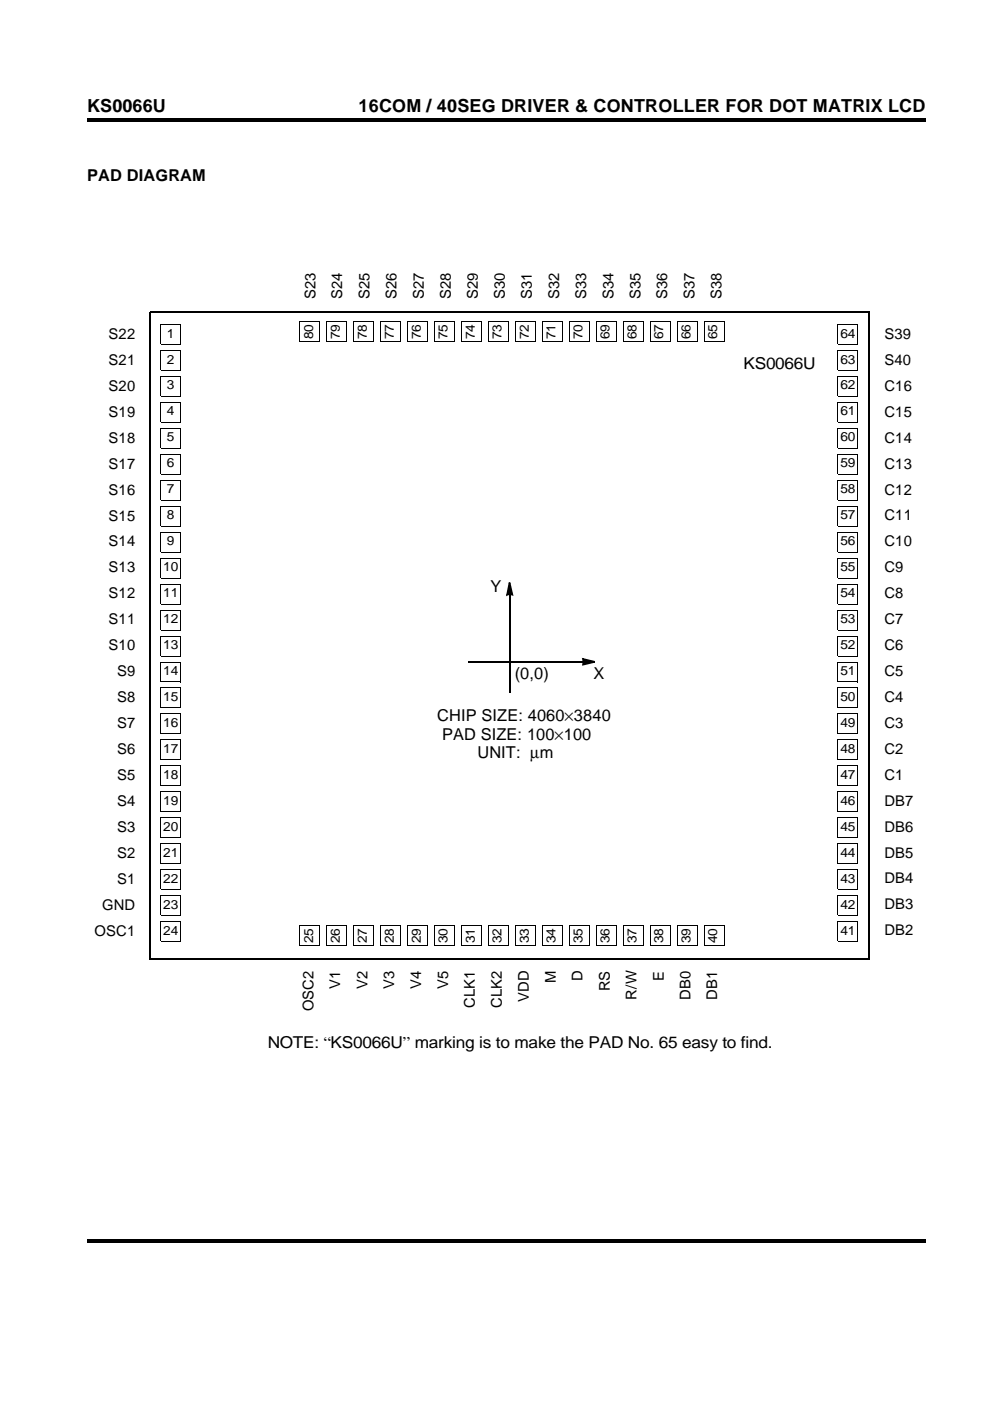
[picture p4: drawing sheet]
<svg xmlns="http://www.w3.org/2000/svg" width="210mm" height="297mm" viewBox="0 0 210 297" stroke-linecap="round" stroke-linejoin="round" font-family="sans-serif">
<path d="M18.5 25.1h177.8v.7h-177.8zM18.5 262.8h177.8v.7h-177.8z" fill="#000"/>
<g fill="#fff">
<path d="M18.5 265.3h30.5v9h-30.5z"/>
<path d="M31.7 66.2h152.4v137h-152.4z"/>
</g>
<path d="M31.7 66.2h152.6M31.8 66.1v137.1M184.2 66.2v137.2M108.1 126.3v20.5M99.3 140.4h24.1M31.7 203.3h152.4" fill="none" stroke="#000" stroke-width=".25"/>
<path d="M107.9 125.9h.3v.4h-.3zM107.9 126.2l.3 .1zM107.9 123.5h.3l.7 2.9-.4-.3-.6-2.5h.3l-.5 2.5-.3-.1 .6-.2 .1 .3-.8 .3zM108 125.8l.7 .1-.1 .4-.6-.2zM99.2 140.2l.1 .3zM107.9 146.8h.3zM123.4 140.2h.3v.3h-.3zM123.5 140.3h.4l-.1 .7-.4-.1zM123.4 140.2l.1 .3zM123.4 139.5l2.8 .7v.3l-2.8 .7 .2-.5 2.5-.5v.3l-2.5-.6 .1-.3 .2 .7-.4 .1z" fill="#000"/>
<g fill="#000">
<path d="M108 123.6l.6 2.5-.6-.2-.5 .2z" fill-rule="evenodd"/>
<path d="M123.6 139.7l2.5 .6-2.5 .6z" fill-rule="evenodd"/>
</g>
<path d="M34 68.8h4.3v4.2h-4.3z" fill="#fff"/>
<path d="M34 68.8h4.4M34 73.1h4.3M34.1 68.8v4.2M38.3 68.8v4.3" fill="none" stroke="#000" stroke-width=".21"/>
<path d="M34 74.3h4.3v4.2h-4.3z" fill="#fff"/>
<path d="M34 74.3h4.4M34 78.6h4.3M34.1 74.3v4.2M38.3 74.3v4.3" fill="none" stroke="#000" stroke-width=".21"/>
<path d="M34 79.8h4.3v4.2h-4.3z" fill="#fff"/>
<path d="M34 79.8h4.4M34.1 79.8v4.2M38.3 79.8v4.3M34 84.1h4.3" fill="none" stroke="#000" stroke-width=".21"/>
<path d="M34 85.3h4.3v4.2h-4.3z" fill="#fff"/>
<path d="M34 85.3h4.4M34 89.6h4.3M34.1 85.3v4.2M38.3 85.3v4.3" fill="none" stroke="#000" stroke-width=".21"/>
<path d="M34 90.8h4.3v4.2h-4.3z" fill="#fff"/>
<path d="M34 90.8h4.4M34 95.1h4.3M34.1 90.8v4.2M38.3 90.8v4.3" fill="none" stroke="#000" stroke-width=".21"/>
<path d="M34 96.3h4.3v4.2h-4.3z" fill="#fff"/>
<path d="M34 96.3h4.4M34.1 96.3v4.2M38.3 96.3v4.3M34 100.6h4.3" fill="none" stroke="#000" stroke-width=".21"/>
<path d="M34 101.8h4.3v4.2h-4.3z" fill="#fff"/>
<path d="M34 101.8h4.4M34 106.1h4.3M34.1 101.8v4.2M38.3 101.8v4.3" fill="none" stroke="#000" stroke-width=".21"/>
<path d="M34 107.3h4.3v4.2h-4.3z" fill="#fff"/>
<path d="M34 107.3h4.4M34 111.6h4.3M34.1 107.3v4.2M38.3 107.3v4.3" fill="none" stroke="#000" stroke-width=".21"/>
<path d="M34 112.8h4.3v4.2h-4.3z" fill="#fff"/>
<path d="M34 112.8h4.4M34 117.1h4.3M34.1 112.8v4.2M38.3 112.8v4.3" fill="none" stroke="#000" stroke-width=".21"/>
<path d="M34 118.3h4.3v4.2h-4.3z" fill="#fff"/>
<path d="M34 118.3h4.4M34.1 118.3v4.2M38.3 118.3v4.3M34 122.6h4.3" fill="none" stroke="#000" stroke-width=".21"/>
<path d="M34 123.8h4.3v4.2h-4.3z" fill="#fff"/>
<path d="M34 123.9h4.4M34 128.1h4.3M34.1 123.8v4.2M38.3 123.8v4.3" fill="none" stroke="#000" stroke-width=".21"/>
<path d="M34 129.3h4.3v4.2h-4.3z" fill="#fff"/>
<path d="M34 129.4h4.4M34 133.6h4.3M34.1 129.3v4.2M38.3 129.3v4.3" fill="none" stroke="#000" stroke-width=".21"/>
<path d="M34 134.8h4.3v4.3h-4.3z" fill="#fff"/>
<path d="M34 134.9h4.4M34 139.1h4.3M34.1 134.8v4.3M38.3 134.8v4.3" fill="none" stroke="#000" stroke-width=".21"/>
<path d="M34 140.3h4.3v4.3h-4.3z" fill="#fff"/>
<path d="M34 140.4h4.4M34 144.6h4.3M34.1 140.3v4.3M38.3 140.3v4.3" fill="none" stroke="#000" stroke-width=".21"/>
<path d="M34 145.8h4.3v4.3h-4.3z" fill="#fff"/>
<path d="M34 145.9h4.4M34 150.1h4.3M34.1 145.8v4.3M38.3 145.8v4.3" fill="none" stroke="#000" stroke-width=".21"/>
<path d="M34 151.3h4.3v4.3h-4.3z" fill="#fff"/>
<path d="M34 151.4h4.4M34 155.6h4.3M34.1 151.3v4.3M38.3 151.3v4.3" fill="none" stroke="#000" stroke-width=".21"/>
<path d="M34 156.8h4.3v4.3h-4.3z" fill="#fff"/>
<path d="M34 156.9h4.4M34.1 156.8v4.3M38.3 156.8v4.3M34 161.1h4.3" fill="none" stroke="#000" stroke-width=".21"/>
<path d="M34 162.3h4.3v4.3h-4.3z" fill="#fff"/>
<path d="M34 162.4h4.4M34 166.6h4.3M34.1 162.3v4.3M38.3 162.3v4.4" fill="none" stroke="#000" stroke-width=".21"/>
<path d="M34 167.8h4.3v4.3h-4.3z" fill="#fff"/>
<path d="M34 167.9h4.4M34 172.1h4.3M34.1 167.8v4.3M38.3 167.8v4.4" fill="none" stroke="#000" stroke-width=".21"/>
<path d="M34 173.3h4.3v4.3h-4.3z" fill="#fff"/>
<path d="M34 173.4h4.4M34 177.6h4.3M34.1 173.3v4.3M38.3 173.3v4.4" fill="none" stroke="#000" stroke-width=".21"/>
<path d="M34 178.8h4.3v4.3h-4.3z" fill="#fff"/>
<path d="M34 178.9h4.4M34.1 178.8v4.3M38.3 178.8v4.4M34 183.1h4.3" fill="none" stroke="#000" stroke-width=".21"/>
<path d="M34 184.3h4.3v4.3h-4.3z" fill="#fff"/>
<path d="M34 184.4h4.4M34 188.6h4.3M34.1 184.3v4.3M38.3 184.3v4.4" fill="none" stroke="#000" stroke-width=".21"/>
<path d="M34 189.9h4.3v4.2h-4.3z" fill="#fff"/>
<path d="M34 189.9h4.4M34 194.1h4.3M34.1 189.9v4.2M38.3 189.9v4.3" fill="none" stroke="#000" stroke-width=".21"/>
<path d="M34 195.4h4.3v4.2h-4.3z" fill="#fff"/>
<path d="M34 195.4h4.4M34 199.6h4.3M34.1 195.4v4.2M38.3 195.4v4.3" fill="none" stroke="#000" stroke-width=".21"/>
<path d="M177.6 68.8h4.3v4.2h-4.3z" fill="#fff"/>
<path d="M177.6 68.8h4.3M177.6 73.1h4.3M177.7 68.8v4.2M181.9 68.8v4.3" fill="none" stroke="#000" stroke-width=".21"/>
<path d="M177.6 74.3h4.3v4.2h-4.3z" fill="#fff"/>
<path d="M177.6 74.3h4.3M177.6 78.6h4.3M177.7 74.3v4.2M181.9 74.3v4.3" fill="none" stroke="#000" stroke-width=".21"/>
<path d="M177.6 79.8h4.3v4.2h-4.3z" fill="#fff"/>
<path d="M177.6 79.8h4.3M177.7 79.8v4.2M181.9 79.8v4.3M177.6 84.1h4.3" fill="none" stroke="#000" stroke-width=".21"/>
<path d="M177.6 85.3h4.3v4.2h-4.3z" fill="#fff"/>
<path d="M177.6 85.3h4.3M177.6 89.6h4.3M177.7 85.3v4.2M181.9 85.3v4.3" fill="none" stroke="#000" stroke-width=".21"/>
<path d="M177.6 90.8h4.3v4.2h-4.3z" fill="#fff"/>
<path d="M177.6 90.8h4.3M177.6 95.1h4.3M177.7 90.8v4.2M181.9 90.8v4.3" fill="none" stroke="#000" stroke-width=".21"/>
<path d="M177.6 96.3h4.3v4.2h-4.3z" fill="#fff"/>
<path d="M177.6 96.3h4.3M177.7 96.3v4.2M181.9 96.3v4.3M177.6 100.6h4.3" fill="none" stroke="#000" stroke-width=".21"/>
<path d="M177.6 101.8h4.3v4.2h-4.3z" fill="#fff"/>
<path d="M177.6 101.8h4.3M177.6 106.1h4.3M177.7 101.8v4.2M181.9 101.8v4.3" fill="none" stroke="#000" stroke-width=".21"/>
<path d="M177.6 107.3h4.3v4.2h-4.3z" fill="#fff"/>
<path d="M177.6 107.3h4.3M177.6 111.6h4.3M177.7 107.3v4.2M181.9 107.3v4.3" fill="none" stroke="#000" stroke-width=".21"/>
<path d="M177.6 112.8h4.3v4.2h-4.3z" fill="#fff"/>
<path d="M177.6 112.8h4.3M177.6 117.1h4.3M177.7 112.8v4.2M181.9 112.8v4.3" fill="none" stroke="#000" stroke-width=".21"/>
<path d="M177.6 118.3h4.3v4.2h-4.3z" fill="#fff"/>
<path d="M177.6 118.3h4.3M177.7 118.3v4.2M181.9 118.3v4.3M177.6 122.6h4.3" fill="none" stroke="#000" stroke-width=".21"/>
<path d="M177.6 123.8h4.3v4.2h-4.3z" fill="#fff"/>
<path d="M177.6 123.9h4.3M177.6 128.1h4.3M177.7 123.8v4.2M181.9 123.8v4.3" fill="none" stroke="#000" stroke-width=".21"/>
<path d="M177.6 129.3h4.3v4.2h-4.3z" fill="#fff"/>
<path d="M177.6 129.4h4.3M177.6 133.6h4.3M177.7 129.3v4.2M181.9 129.3v4.3" fill="none" stroke="#000" stroke-width=".21"/>
<path d="M177.6 134.8h4.3v4.3h-4.3z" fill="#fff"/>
<path d="M177.6 134.9h4.3M177.6 139.1h4.3M177.7 134.8v4.3M181.9 134.8v4.3" fill="none" stroke="#000" stroke-width=".21"/>
<path d="M177.6 140.3h4.3v4.3h-4.3z" fill="#fff"/>
<path d="M177.6 140.4h4.3M177.6 144.6h4.3M177.7 140.3v4.3M181.9 140.3v4.3" fill="none" stroke="#000" stroke-width=".21"/>
<path d="M177.6 145.8h4.3v4.3h-4.3z" fill="#fff"/>
<path d="M177.6 145.9h4.3M177.6 150.1h4.3M177.7 145.8v4.3M181.9 145.8v4.3" fill="none" stroke="#000" stroke-width=".21"/>
<path d="M177.6 151.3h4.3v4.3h-4.3z" fill="#fff"/>
<path d="M177.6 151.4h4.3M177.6 155.6h4.3M177.7 151.3v4.3M181.9 151.3v4.3" fill="none" stroke="#000" stroke-width=".21"/>
<path d="M177.6 156.8h4.3v4.3h-4.3z" fill="#fff"/>
<path d="M177.6 156.9h4.3M177.7 156.8v4.3M181.9 156.8v4.3M177.6 161.1h4.3" fill="none" stroke="#000" stroke-width=".21"/>
<path d="M177.6 162.3h4.3v4.3h-4.3z" fill="#fff"/>
<path d="M177.6 162.4h4.3M177.6 166.6h4.3M177.7 162.3v4.3M181.9 162.3v4.4" fill="none" stroke="#000" stroke-width=".21"/>
<path d="M177.6 167.8h4.3v4.3h-4.3z" fill="#fff"/>
<path d="M177.6 167.9h4.3M177.6 172.1h4.3M177.7 167.8v4.3M181.9 167.8v4.4" fill="none" stroke="#000" stroke-width=".21"/>
<path d="M177.6 173.3h4.3v4.3h-4.3z" fill="#fff"/>
<path d="M177.6 173.4h4.3M177.6 177.6h4.3M177.7 173.3v4.3M181.9 173.3v4.4" fill="none" stroke="#000" stroke-width=".21"/>
<path d="M177.6 178.8h4.3v4.3h-4.3z" fill="#fff"/>
<path d="M177.6 178.9h4.3M177.7 178.8v4.3M181.9 178.8v4.4M177.6 183.1h4.3" fill="none" stroke="#000" stroke-width=".21"/>
<path d="M177.6 184.3h4.3v4.3h-4.3z" fill="#fff"/>
<path d="M177.6 184.4h4.3M177.6 188.6h4.3M177.7 184.3v4.3M181.9 184.3v4.4" fill="none" stroke="#000" stroke-width=".21"/>
<path d="M177.6 189.9h4.3v4.2h-4.3z" fill="#fff"/>
<path d="M177.6 189.9h4.3M177.6 194.1h4.3M177.7 189.9v4.2M181.9 189.9v4.3" fill="none" stroke="#000" stroke-width=".21"/>
<path d="M177.6 195.4h4.3v4.2h-4.3z" fill="#fff"/>
<path d="M177.6 195.4h4.3M177.6 199.6h4.3M177.7 195.4v4.2M181.9 195.4v4.3" fill="none" stroke="#000" stroke-width=".21"/>
<path d="M63.5 196.4h4.2v4.2h-4.2z" fill="#fff"/>
<path d="M63.5 196.3h4.3M63.5 196.3v4.3M67.8 196.4v4.2M63.5 200.6h4.2" fill="none" stroke="#000" stroke-width=".21"/>
<path d="M69.3 196.4h4.2v4.2h-4.2z" fill="#fff"/>
<path d="M69.3 196.3h4.3M69.3 196.3v4.3M73.5 196.4v4.2M69.3 200.6h4.2" fill="none" stroke="#000" stroke-width=".21"/>
<path d="M74.9 196.4h4.3v4.2h-4.3z" fill="#fff"/>
<path d="M74.9 196.3h4.3M75 196.3v4.3M79.2 196.4v4.2M74.9 200.6h4.3" fill="none" stroke="#000" stroke-width=".21"/>
<path d="M80.7 196.4h4.2v4.2h-4.2z" fill="#fff"/>
<path d="M80.7 196.3h4.3M80.7 196.3v4.3M85 196.4v4.2M80.7 200.6h4.2" fill="none" stroke="#000" stroke-width=".21"/>
<path d="M86.4 196.4h4.2v4.2h-4.2z" fill="#fff"/>
<path d="M86.4 196.3h4.3M86.4 196.3v4.3M90.6 196.4v4.2M86.4 200.6h4.2" fill="none" stroke="#000" stroke-width=".21"/>
<path d="M92.1 196.4h4.3v4.2h-4.3z" fill="#fff"/>
<path d="M92.1 196.3h4.3M92.2 196.3v4.3M96.4 196.4v4.2M92.1 200.6h4.3" fill="none" stroke="#000" stroke-width=".21"/>
<path d="M97.8 196.4h4.2v4.2h-4.2z" fill="#fff"/>
<path d="M97.8 196.3h4.3M97.8 196.3v4.3M102.1 196.4v4.2M97.8 200.6h4.2" fill="none" stroke="#000" stroke-width=".21"/>
<path d="M103.5 196.4h4.3v4.2h-4.3z" fill="#fff"/>
<path d="M103.5 196.3h4.4M103.6 196.3v4.3M107.8 196.4v4.2M103.5 200.6h4.3" fill="none" stroke="#000" stroke-width=".21"/>
<path d="M109.2 196.4h4.3v4.2h-4.3z" fill="#fff"/>
<path d="M109.2 196.3h4.3M109.3 196.3v4.3M113.5 196.4v4.2M109.2 200.6h4.3" fill="none" stroke="#000" stroke-width=".21"/>
<path d="M115 196.4h4.2v4.2h-4.2z" fill="#fff"/>
<path d="M115 196.3h4.3M115 196.3v4.3M119.3 196.4v4.2M115 200.6h4.2" fill="none" stroke="#000" stroke-width=".21"/>
<path d="M120.6 196.4h4.3v4.2h-4.3z" fill="#fff"/>
<path d="M120.6 196.3h4.4M120.7 196.3v4.3M124.9 196.4v4.2M120.6 200.6h4.3" fill="none" stroke="#000" stroke-width=".21"/>
<path d="M126.4 196.4h4.2v4.2h-4.2z" fill="#fff"/>
<path d="M126.4 196.3h4.3M126.4 196.3v4.3M130.7 196.4v4.2M126.4 200.6h4.2" fill="none" stroke="#000" stroke-width=".21"/>
<path d="M132.1 196.4h4.2v4.2h-4.2z" fill="#fff"/>
<path d="M132.1 196.3h4.3M132.1 196.3v4.3M136.4 196.4v4.2M132.1 200.6h4.2" fill="none" stroke="#000" stroke-width=".21"/>
<path d="M137.8 196.4h4.3v4.2h-4.3z" fill="#fff"/>
<path d="M137.8 196.3h4.4M137.9 196.3v4.3M142.1 196.4v4.2M137.8 200.6h4.3" fill="none" stroke="#000" stroke-width=".21"/>
<path d="M143.5 196.4h4.2v4.2h-4.2z" fill="#fff"/>
<path d="M143.5 196.3h4.3M143.6 196.3v4.3M147.8 196.4v4.2M143.5 200.6h4.2" fill="none" stroke="#000" stroke-width=".21"/>
<path d="M149.3 196.4h4.2v4.2h-4.2z" fill="#fff"/>
<path d="M149.3 196.3h4.3M149.3 196.3v4.3M153.5 196.4v4.2M149.3 200.6h4.2" fill="none" stroke="#000" stroke-width=".21"/>
<path d="M63.5 68.2h4.2v4.2h-4.2z" fill="#fff"/>
<path d="M63.5 68.1h4.3v4.3M63.5 72.4h4.2M63.5 68.1v4.3" fill="none" stroke="#000" stroke-width=".21"/>
<path d="M69.3 68.2h4.2v4.2h-4.2z" fill="#fff"/>
<path d="M69.3 68.1h4.3M69.3 72.4h4.2M69.3 68.1v4.3M73.5 68.2v4.2" fill="none" stroke="#000" stroke-width=".21"/>
<path d="M74.9 68.2h4.3v4.2h-4.3z" fill="#fff"/>
<path d="M74.9 68.1h4.3M74.9 72.4h4.3M75 68.1v4.3M79.2 68.2v4.2" fill="none" stroke="#000" stroke-width=".21"/>
<path d="M80.7 68.2h4.2v4.2h-4.2z" fill="#fff"/>
<path d="M80.7 68.1h4.3M80.7 72.4h4.2M80.7 68.1v4.3M85 68.2v4.2" fill="none" stroke="#000" stroke-width=".21"/>
<path d="M86.4 68.2h4.2v4.2h-4.2z" fill="#fff"/>
<path d="M86.4 68.1h4.3M86.4 72.4h4.2M86.4 68.1v4.3M90.6 68.2v4.2" fill="none" stroke="#000" stroke-width=".21"/>
<path d="M92.1 68.2h4.3v4.2h-4.3z" fill="#fff"/>
<path d="M92.1 68.1h4.3v4.3M92.1 72.4h4.3M92.2 68.1v4.3" fill="none" stroke="#000" stroke-width=".21"/>
<path d="M97.8 68.2h4.2v4.2h-4.2z" fill="#fff"/>
<path d="M97.8 68.1h4.3v4.3M97.8 72.4h4.2M97.8 68.1v4.3" fill="none" stroke="#000" stroke-width=".21"/>
<path d="M103.5 68.2h4.3v4.2h-4.3z" fill="#fff"/>
<path d="M103.5 68.1h4.4M103.5 72.4h4.3M103.6 68.1v4.3M107.8 68.2v4.2" fill="none" stroke="#000" stroke-width=".21"/>
<path d="M109.2 68.2h4.3v4.2h-4.3z" fill="#fff"/>
<path d="M109.2 68.1h4.3M109.2 72.4h4.3M109.3 68.1v4.3M113.5 68.2v4.2" fill="none" stroke="#000" stroke-width=".21"/>
<path d="M115 68.2h4.2v4.2h-4.2z" fill="#fff"/>
<path d="M115 68.1h4.3M115 72.4h4.2M115 68.1v4.3M119.3 68.2v4.2" fill="none" stroke="#000" stroke-width=".21"/>
<path d="M120.6 68.2h4.3v4.2h-4.3z" fill="#fff"/>
<path d="M120.6 68.1h4.4M120.6 72.4h4.3M120.7 68.1v4.3M124.9 68.2v4.2" fill="none" stroke="#000" stroke-width=".21"/>
<path d="M126.4 68.2h4.2v4.2h-4.2z" fill="#fff"/>
<path d="M126.4 68.1h4.3M126.4 72.4h4.2M126.4 68.1v4.3M130.7 68.2v4.2" fill="none" stroke="#000" stroke-width=".21"/>
<path d="M132.1 68.2h4.2v4.2h-4.2z" fill="#fff"/>
<path d="M132.1 68.1h4.3M132.1 72.4h4.2M132.1 68.1v4.3M136.4 68.2v4.2" fill="none" stroke="#000" stroke-width=".21"/>
<path d="M137.8 68.2h4.3v4.2h-4.3z" fill="#fff"/>
<path d="M137.8 68.1h4.4M137.8 72.4h4.3M137.9 68.1v4.3M142.1 68.2v4.2" fill="none" stroke="#000" stroke-width=".21"/>
<path d="M143.5 68.2h4.2v4.2h-4.2z" fill="#fff"/>
<path d="M143.5 68.1h4.3M143.5 72.4h4.2M143.6 68.1v4.3M147.8 68.2v4.2" fill="none" stroke="#000" stroke-width=".21"/>
<path d="M149.3 68.2h4.2v4.2h-4.2z" fill="#fff"/>
<path d="M149.3 68.1h4.3M149.3 72.4h4.2M149.3 68.1v4.3M153.5 68.2v4.2" fill="none" stroke="#000" stroke-width=".21"/>
<g font-size="3.8">
<text x="18.5" y="23.8">KS0066U</text>
<text x="76" y="23.8">16COM / 40SEG DRIVER &amp; CONTROLLER FOR DOT MATRIX LCD</text>
</g>
<g font-size="3.5">
<text x="18.5" y="38.4">PAD DIAGRAM</text>
<text x="157.6" y="78.3">KS0066U</text>
<text x="104" y="125.4">Y</text>
<text x="125.8" y="144">X</text>
<text x="109.1" y="144">(0,0)</text>
<text x="92.7" y="152.9">CHIP SIZE: 4060×3840</text>
<text x="93.7" y="156.8">PAD SIZE: 100×100</text>
<text x="101.2" y="160.7">UNIT: μm</text>
<text x="56.8" y="222.2">NOTE: “KS0066U” marking is to make the PAD No. 65 easy to find.</text>
</g>
<g font-size="3.1">
<text x="66.9" y="63.4" transform="rotate(-90 66.9 63.4)">S23</text>
<text x="72.6" y="63.4" transform="rotate(-90 72.6 63.4)">S24</text>
<text x="78.3" y="63.4" transform="rotate(-90 78.3 63.4)">S25</text>
<text x="84.1" y="63.4" transform="rotate(-90 84.1 63.4)">S26</text>
<text x="89.8" y="63.4" transform="rotate(-90 89.8 63.4)">S27</text>
<text x="95.6" y="63.4" transform="rotate(-90 95.6 63.4)">S28</text>
<text x="101.3" y="63.4" transform="rotate(-90 101.3 63.4)">S29</text>
<text x="107" y="63.4" transform="rotate(-90 107 63.4)">S30</text>
<text x="112.8" y="63.4" transform="rotate(-90 112.8 63.4)">S31</text>
<text x="118.5" y="63.4" transform="rotate(-90 118.5 63.4)">S32</text>
<text x="124.3" y="63.4" transform="rotate(-90 124.3 63.4)">S33</text>
<text x="130" y="63.4" transform="rotate(-90 130 63.4)">S34</text>
<text x="135.8" y="63.4" transform="rotate(-90 135.8 63.4)">S35</text>
<text x="141.5" y="63.4" transform="rotate(-90 141.5 63.4)">S36</text>
<text x="147.2" y="63.4" transform="rotate(-90 147.2 63.4)">S37</text>
<text x="153" y="63.4" transform="rotate(-90 153 63.4)">S38</text>
<text x="23" y="71.9">S22</text>
<text x="187.5" y="71.8">S39</text>
<text x="23" y="77.4">S21</text>
<text x="187.5" y="77.3">S40</text>
<text x="23" y="82.9">S20</text>
<text x="187.5" y="82.8">C16</text>
<text x="23" y="88.4">S19</text>
<text x="187.5" y="88.3">C15</text>
<text x="23" y="93.9">S18</text>
<text x="187.5" y="93.8">C14</text>
<text x="23" y="99.4">S17</text>
<text x="187.5" y="99.3">C13</text>
<text x="23" y="104.9">S16</text>
<text x="187.5" y="104.8">C12</text>
<text x="23" y="110.4">S15</text>
<text x="187.5" y="110.3">C11</text>
<text x="23" y="115.9">S14</text>
<text x="187.5" y="115.8">C10</text>
<text x="23" y="121.4">S13</text>
<text x="187.5" y="121.3">C9</text>
<text x="23" y="126.9">S12</text>
<text x="187.5" y="126.8">C8</text>
<text x="23" y="132.4">S11</text>
<text x="23" y="137.9">S10</text>
<text x="187.5" y="132.3">C7</text>
<text x="187.5" y="137.8">C6</text>
<text x="24.8" y="143.4">S9</text>
<text x="187.5" y="143.3">C5</text>
<text x="24.8" y="148.9">S8</text>
<text x="187.5" y="148.8">C4</text>
<text x="24.8" y="154.4">S7</text>
<text x="187.5" y="154.3">C3</text>
<text x="24.8" y="159.9">S6</text>
<text x="187.5" y="159.8">C2</text>
<text x="24.8" y="165.4">S5</text>
<text x="187.5" y="165.3">C1</text>
<text x="24.8" y="170.9">S4</text>
<text x="187.5" y="170.8">DB7</text>
<text x="24.8" y="176.4">S3</text>
<text x="187.5" y="176.3">DB6</text>
<text x="24.8" y="181.9">S2</text>
<text x="187.5" y="181.8">DB5</text>
<text x="24.8" y="187.4">S1</text>
<text x="187.5" y="187.3">DB4</text>
<text x="21.7" y="192.9">GND</text>
<text x="187.5" y="192.8">DB3</text>
<text x="20.1" y="198.4">OSC1</text>
<text x="187.5" y="198.3">DB2</text>
<text x="72.1" y="209.7" transform="rotate(-90 72.1 209.7)">V1</text>
<text x="77.9" y="209.7" transform="rotate(-90 77.9 209.7)">V2</text>
<text x="83.6" y="209.7" transform="rotate(-90 83.6 209.7)">V3</text>
<text x="89.3" y="209.7" transform="rotate(-90 89.3 209.7)">V4</text>
<text x="95" y="209.7" transform="rotate(-90 95 209.7)">V5</text>
<text x="117.9" y="208.4" transform="rotate(-90 117.9 208.4)">M</text>
<text x="123.5" y="208.1" transform="rotate(-90 123.5 208.1)">D</text>
<text x="140.7" y="207.9" transform="rotate(-90 140.7 207.9)">E</text>
<text x="66.5" y="214.4" transform="rotate(-90 66.5 214.4)">OSC2</text>
<text x="100.7" y="213.6" transform="rotate(-90 100.7 213.6)">CLK1</text>
<text x="106.4" y="213.6" transform="rotate(-90 106.4 213.6)">CLK2</text>
<text x="112.1" y="212.5" transform="rotate(-90 112.1 212.5)">VDD</text>
<text x="129.3" y="210.2" transform="rotate(-90 129.3 210.2)">RS</text>
<text x="135" y="211.9" transform="rotate(-90 135 211.9)">R/W</text>
<text x="146.4" y="211.9" transform="rotate(-90 146.4 211.9)">DB0</text>
<text x="152.1" y="211.9" transform="rotate(-90 152.1 211.9)">DB1</text>
</g>
<g font-size="2.7">
<text x="35.4" y="71.6">1</text>
<text x="66.4" y="71.9" transform="rotate(-90 66.4 71.9)">80</text>
<text x="72.1" y="71.9" transform="rotate(-90 72.1 71.9)">79</text>
<text x="77.8" y="71.9" transform="rotate(-90 77.8 71.9)">78</text>
<text x="83.5" y="71.9" transform="rotate(-90 83.5 71.9)">77</text>
<text x="89.2" y="71.9" transform="rotate(-90 89.2 71.9)">76</text>
<text x="94.9" y="71.9" transform="rotate(-90 94.9 71.9)">75</text>
<text x="100.7" y="71.9" transform="rotate(-90 100.7 71.9)">74</text>
<text x="106.3" y="71.9" transform="rotate(-90 106.3 71.9)">73</text>
<text x="112.1" y="71.9" transform="rotate(-90 112.1 71.9)">72</text>
<text x="117.8" y="71.9" transform="rotate(-90 117.8 71.9)">71</text>
<text x="123.5" y="71.9" transform="rotate(-90 123.5 71.9)">70</text>
<text x="129.2" y="71.9" transform="rotate(-90 129.2 71.9)">69</text>
<text x="135" y="71.9" transform="rotate(-90 135 71.9)">68</text>
<text x="140.6" y="71.9" transform="rotate(-90 140.6 71.9)">67</text>
<text x="146.4" y="71.9" transform="rotate(-90 146.4 71.9)">66</text>
<text x="152.1" y="71.9" transform="rotate(-90 152.1 71.9)">65</text>
<text x="178.2" y="71.6">64</text>
<text x="35.4" y="77.1">2</text>
<text x="178.2" y="77.1">63</text>
<text x="35.4" y="82.6">3</text>
<text x="178.2" y="82.6">62</text>
<text x="35.4" y="88.1">4</text>
<text x="178.2" y="88.1">61</text>
<text x="35.4" y="93.6">5</text>
<text x="178.2" y="93.6">60</text>
<text x="35.4" y="99.1">6</text>
<text x="178.2" y="99.1">59</text>
<text x="35.4" y="104.6">7</text>
<text x="178.2" y="104.6">58</text>
<text x="35.4" y="110.1">8</text>
<text x="178.2" y="110.1">57</text>
<text x="35.4" y="115.6">9</text>
<text x="178.2" y="115.6">56</text>
<text x="34.6" y="121.1">10</text>
<text x="178.2" y="121.1">55</text>
<text x="34.6" y="126.6">11</text>
<text x="178.2" y="126.6">54</text>
<text x="34.6" y="132.1">12</text>
<text x="34.6" y="137.6">13</text>
<text x="178.2" y="132.1">53</text>
<text x="178.2" y="137.6">52</text>
<text x="34.6" y="143.1">14</text>
<text x="178.2" y="143.1">51</text>
<text x="34.6" y="148.6">15</text>
<text x="178.2" y="148.6">50</text>
<text x="34.6" y="154.1">16</text>
<text x="178.2" y="154.1">49</text>
<text x="34.6" y="159.6">17</text>
<text x="178.2" y="159.6">48</text>
<text x="34.6" y="165.1">18</text>
<text x="178.2" y="165.1">47</text>
<text x="34.6" y="170.6">19</text>
<text x="178.2" y="170.6">46</text>
<text x="34.6" y="176.1">20</text>
<text x="178.2" y="176.1">45</text>
<text x="34.6" y="181.6">21</text>
<text x="178.2" y="181.6">44</text>
<text x="34.6" y="187.1">22</text>
<text x="178.2" y="187.1">43</text>
<text x="34.6" y="192.6">23</text>
<text x="178.2" y="192.6">42</text>
<text x="34.6" y="198.1">24</text>
<text x="66.4" y="200" transform="rotate(-90 66.4 200)">25</text>
<text x="72.1" y="200" transform="rotate(-90 72.1 200)">26</text>
<text x="77.8" y="200" transform="rotate(-90 77.8 200)">27</text>
<text x="83.5" y="200" transform="rotate(-90 83.5 200)">28</text>
<text x="89.2" y="200" transform="rotate(-90 89.2 200)">29</text>
<text x="94.9" y="200" transform="rotate(-90 94.9 200)">30</text>
<text x="100.7" y="200" transform="rotate(-90 100.7 200)">31</text>
<text x="106.3" y="200" transform="rotate(-90 106.3 200)">32</text>
<text x="112.1" y="200" transform="rotate(-90 112.1 200)">33</text>
<text x="117.8" y="200" transform="rotate(-90 117.8 200)">34</text>
<text x="123.5" y="200" transform="rotate(-90 123.5 200)">35</text>
<text x="129.2" y="200" transform="rotate(-90 129.2 200)">36</text>
<text x="135" y="200" transform="rotate(-90 135 200)">37</text>
<text x="140.6" y="200" transform="rotate(-90 140.6 200)">38</text>
<text x="146.4" y="200" transform="rotate(-90 146.4 200)">39</text>
<text x="152.1" y="200" transform="rotate(-90 152.1 200)">40</text>
<text x="178.2" y="198.1">41</text>
</g>
</svg>
